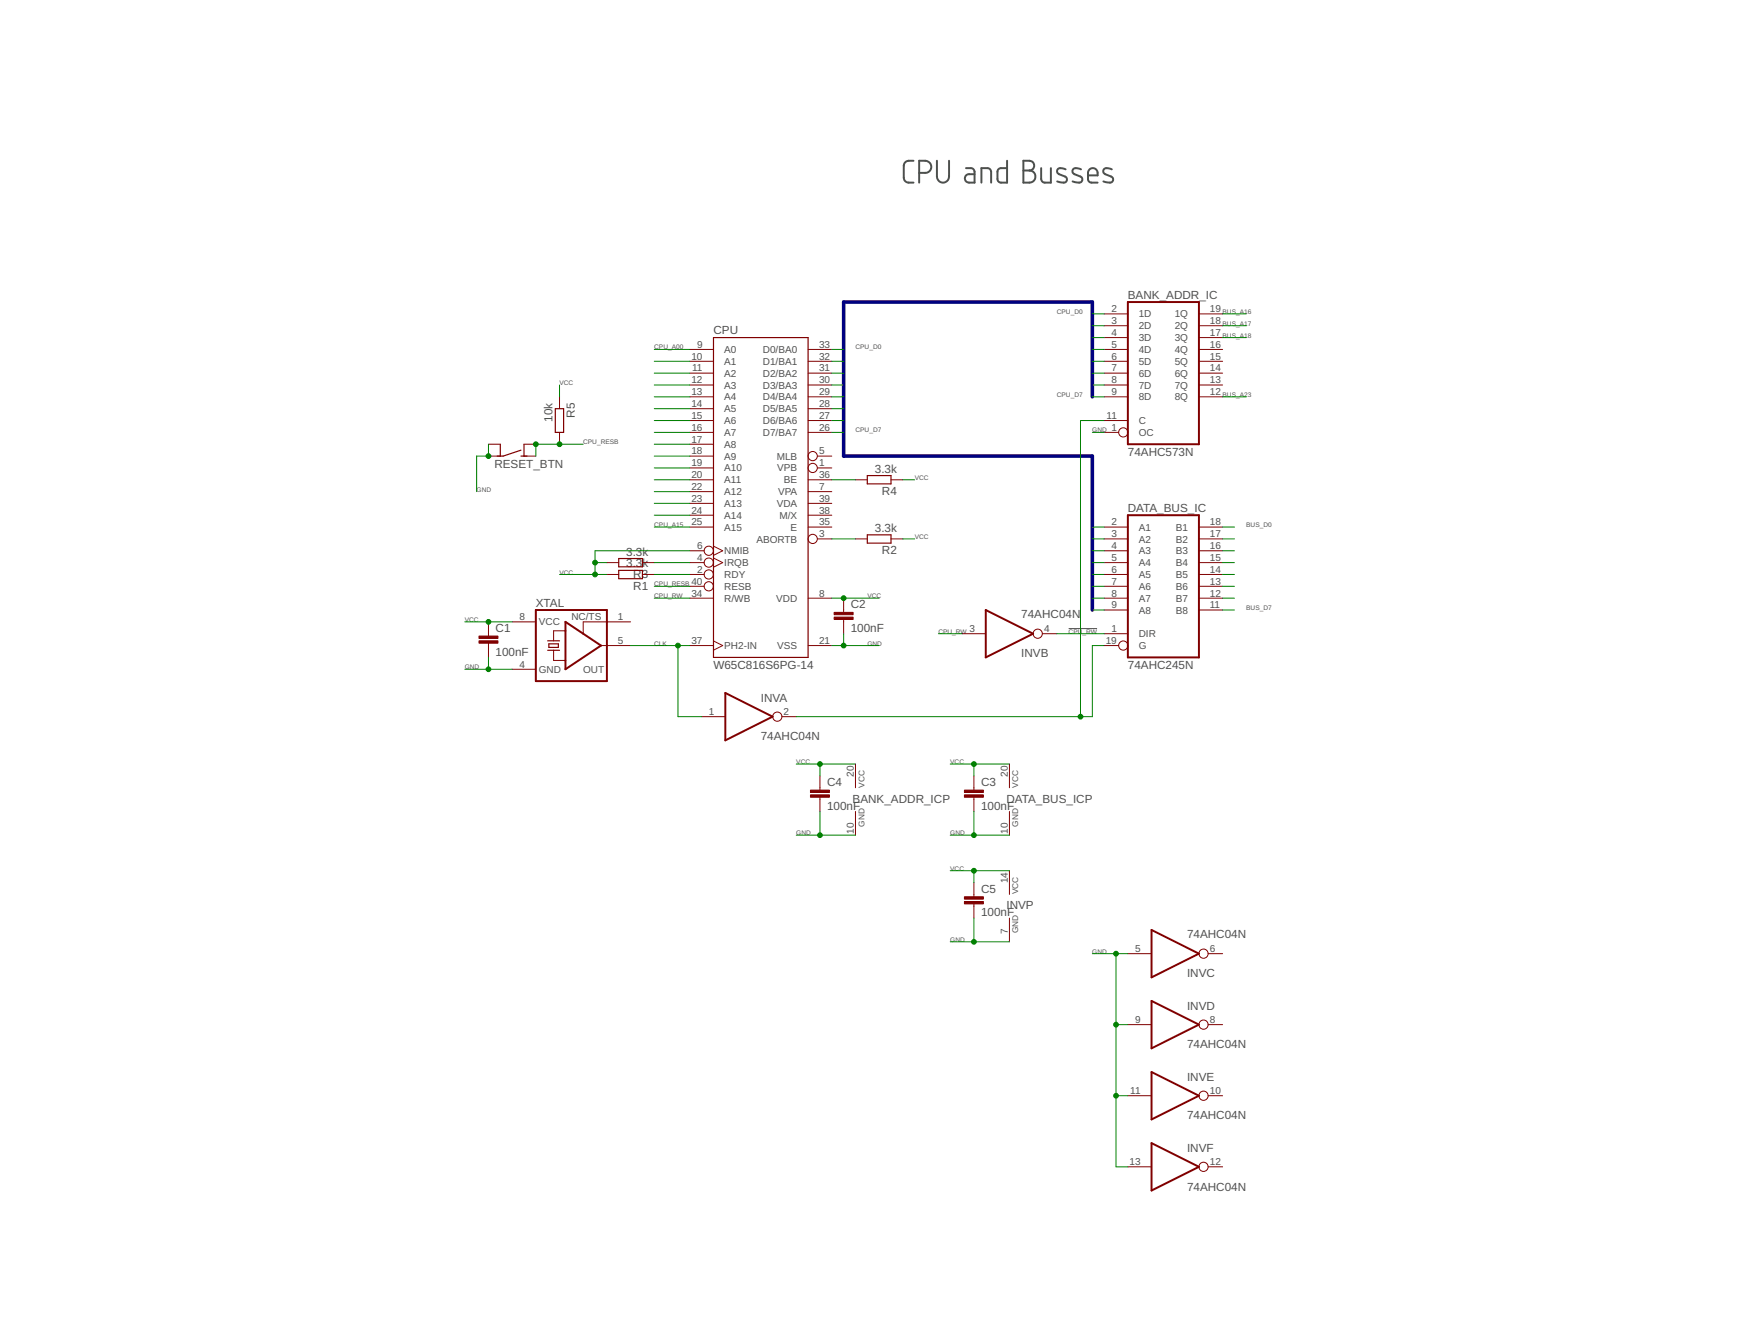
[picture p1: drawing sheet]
<svg xmlns="http://www.w3.org/2000/svg" width="279mm" height="216mm" viewBox="0 0 279 216" stroke-linecap="round" stroke-linejoin="round" font-family="sans-serif">
<g fill="none" stroke="#505050" stroke-width=".32">
<path d="M146.9 25.8h-.7a.8 .8 0 0 0-.8 .8v2l.2 .5a1.39 1.39 0 0 0 1.3 .3M147.8 27.8h1a.97 .97 0 0 0 1-1 .97 .97 0 0 0-1-1h-1v3.6M150.7 25.8v2.6a.97 .97 0 0 0 1 1 .97 .97 0 0 0 1-1v-2.6M155.4 27l1 .1 .2 .2 .2 .3v1.8h-.9a.68 .68 0 0 1-.7-.7 .68 .68 0 0 1 .7-.7h.9M157.9 29.4v-2.4l1.1 .1 .3 .2 .1 .3v1.8M162 25.8v3.6l-1.3-.1-.3-.5v-1.2l.1-.3 .3-.2 1.2-.1M164.6 25.8h1a.78 .78 0 0 1 .8 .8 .78 .78 0 0 1-.8 .8 .97 .97 0 0 1 1 1 .97 .97 0 0 1-1 1h-1zM164.6 27.4h1M167.5 27v2l.2 .3 .4 .1h.9v-2.4M171.4 27.2l-.6-.1a.54 .54 0 0 0-.7 .2 .54 .54 0 0 0 .2 .7l1 .4a.51 .51 0 0 1 .3 .6 .51 .51 0 0 1-.5 .4l-1-.2M173.9 27.2l-.6-.1a.54 .54 0 0 0-.7 .2 .54 .54 0 0 0 .2 .7l1 .4a.51 .51 0 0 1 .3 .6 .51 .51 0 0 1-.5 .4l-1.1-.2M175 28.2h1.6a.81 .81 0 0 0-.6-1.1 .81 .81 0 0 0-1 .7l.1 1.3 .3 .2 1.2 .1"/>
<path d="M178.8 27.2l-.5-.1a.54 .54 0 0 0-.8 .2 .54 .54 0 0 0 .3 .7l.9 .4a.5 .5 0 0 1 .3 .6 .5 .5 0 0 1-.5 .4l-1-.2"/>
</g>
<path d="M171.9 101h4.6" fill="none" stroke="#505050" stroke-width=".16"/>
<g fill="none" stroke="#800000" stroke-width=".19">
<path d="M114.8 54.3h15.2v51.4h-15.2zM80.5 71.4v1.9M83.8 72.4l-2.9 .9h-.9M83.8 73.3h1M84.3 71.4v1.9M89.3 65.7h1.4v3.8h-1.4zM139.5 76.5h3.8v1.3h-3.8zM99.5 91.7h3.8v1.3h-3.8zM99.5 89.8h3.8v1.3h-3.8zM139.5 86h3.8v1.3h-3.8zM88.1 104.5h1.9M88.1 103h1.9"/>
<path d="M88.3 103.5h1.5v.6h-1.5z"/>
</g>
<g fill="none" stroke="#800000" stroke-width=".16">
<path d="M111 56.2h3.8M111 58.1h3.8M111 60h3.8M130 56.2h3.8M130 58.1h3.8M130 60h3.8M177.6 56.2h3.8M177.6 58.1h3.8M177.6 60h3.8M177.6 50.5h3.8M177.6 52.4h3.8M177.6 54.3h3.8"/>
<path d="M192.8 56.2h3.9M192.8 58.1h3.9M192.8 60h3.9M192.8 50.5h3.9M192.8 52.4h3.9M192.8 54.3h3.9M78.6 71.4h1.9M78.6 73.3h1.9M84.3 71.4h1.9M84.3 73.3h1.9M90 63.8v1.9M90 69.5v1.9"/>
<path d="M111 61.9h3.8M111 63.8h3.8M111 65.7h3.8M111 67.6h3.8M111 69.5h3.8M111 71.4h3.8M111 73.3h3.8M111 75.2h3.8M111 77.1h3.8M111 79h3.8M130 61.9h3.8M130 63.8h3.8"/>
<path d="M130 65.7h3.8M130 67.6h3.8M130 69.5h3.8M130 77.1h3.8M130 79h3.8M131.5 73.3h2.3M131.5 75.2h2.3M137.6 77.1h1.9M143.3 77.1h1.9M177.6 61.9h3.8M177.6 63.8h3.8M177.6 67.6h3.8"/>
<path d="M177.6 69.5h2.3M192.8 61.9h3.9M192.8 63.8h3.9M78.6 100v2.3M82.4 100h3.8M97.6 90.4h1.9M97.6 92.4h1.9M101.4 100h-7.6v1.9M103.3 90.4h1.9M103.3 92.4h1.9M111 80.9h3.8M111 82.8h3.8"/>
<path d="M111 84.7h3.8M111 88.5h2.3M111 90.4h2.3M111 92.4h2.3M111 96.2h3.8M111 94.3h2.3M114.8 87.8l1.4 .7-1.4 .8M114.8 89.7l1.4 .7-1.4 .8M130 80.9h3.8M130 82.8h3.8M130 84.7h3.8M130 96.2h3.8"/>
<path d="M131.5 86.6h2.3M135.7 96.2v2.2M135.7 99.6v2.3M137.6 86.6h1.9M143.3 86.6h1.9M177.6 84.7h3.8M177.6 88.5h3.8M177.6 90.4h3.8M177.6 92.4h3.8M177.6 86.6h3.8M177.6 96.2h3.8M177.6 94.3h3.8"/>
<path d="M177.6 98.1h3.8M192.8 84.7h3.9M192.8 88.5h3.9M192.8 90.4h3.9M192.8 92.4h3.9M192.8 86.6h3.9M192.8 96.2h3.9M192.8 94.3h3.9M192.8 98.1h3.9M78.6 103.4v2.3M82.4 107.6h3.8M89 104.5v1.7h2"/>
<path d="M91 101.4h-2v1.6M96.7 103.8h4.7M111 103.8h3.8M112.9 115.2h3.8M114.8 103l1.4 .8-1.4 .7M125.8 115.2h2.3M130 103.8h3.8M154.7 101.9h3.9M167.7 101.9h2.3M177.6 103.8h2.3M177.6 101.9h3.8M131.9 124.7v2.3"/>
<path d="M131.9 128.2v2.3M137.6 122.8v3.8M137.6 130.5v3.8M156.7 124.7v2.3M156.7 128.2v2.3M162.4 122.8v3.8M162.4 130.5v3.8M162.4 140v3.8M156.7 141.9v2.3M156.7 145.3v2.3M162.4 147.6v3.8M181.4 153.3h3.8"/>
<path d="M194.3 153.3h2.4M181.4 176.1h3.8M181.4 164.7h3.8M194.3 176.1h2.4M194.3 164.7h2.4M181.4 187.6h3.8M194.3 187.6h2.4"/>
<circle cx="130.7" cy="73.3" r=".74"/>
<circle cx="130.7" cy="75.2" r=".74"/>
<circle cx="180.7" cy="69.5" r=".74"/>
<circle cx="114" cy="88.5" r=".74"/>
<circle cx="114" cy="90.4" r=".74"/>
<circle cx="114" cy="94.3" r=".74"/>
<circle cx="114" cy="92.4" r=".74"/>
<circle cx="130.7" cy="86.6" r=".74"/>
<circle cx="125" cy="115.2" r=".74"/>
<circle cx="166.9" cy="101.9" r=".74"/>
<circle cx="180.7" cy="103.8" r=".74"/>
<circle cx="193.6" cy="153.3" r=".74"/>
<circle cx="193.6" cy="176.1" r=".74"/>
<circle cx="193.6" cy="164.7" r=".74"/>
<circle cx="193.6" cy="187.6" r=".74"/>
</g>
<path d="M181.4 48.6h11.4v22.8h-11.4zM86.2 98.1h11.4v11.4h-11.4zM91 100l5.7 3.8-5.7 3.8zM158.6 98.1l7.6 3.8-7.6 3.8zM181.4 82.8h11.4v22.9h-11.4zM116.7 111.4l7.6 3.8-7.6 3.8zM185.2 149.5l7.6 3.8-7.6 3.8zM185.2 160.9l7.6 3.8-7.6 3.8zM185.2 172.3l7.6 3.8-7.6 3.9zM185.2 183.8l7.6 3.8-7.6 3.8z" fill="none" stroke="#800000" stroke-width=".32"/>
<g fill="#800000" stroke="#800000" stroke-width=".16">
<path d="M77 103h3.1v.4h-3.1z"/>
<path d="M77 102.3h3.1v.3h-3.1z"/>
<path d="M134.2 99.2h3v.4h-3z"/>
<path d="M134.2 98.4h3v.4h-3z"/>
<path d="M155.1 127.8h3.1v.4h-3.1z"/>
<path d="M155.1 127h3.1v.4h-3.1z"/>
<path d="M130.4 127.8h3v.4h-3z"/>
<path d="M130.4 127h3v.4h-3z"/>
<path d="M155.1 144.9h3.1v.4h-3.1z"/>
<path d="M155.1 144.2h3.1v.3h-3.1z"/>
</g>
<path d="M175.7 63.8v-15.2h-40v24.7h40v24.8" fill="none" stroke="#000080" stroke-width=".57"/>
<g fill="none" stroke="#008000" stroke-width=".16">
<path d="M105.2 56.2h5.8M105.2 58.1h5.8M105.2 60h5.8M133.8 56.2h1.9M133.8 58.1h1.9M133.8 60h1.9M175.7 56.2h1.9M175.7 50.5h1.9M175.7 58.1h1.9M175.7 52.4h1.9M175.7 60h1.9M175.7 54.3h1.9"/>
<path d="M196.7 50.5h3.8M196.7 52.4h3.8M196.7 54.3h3.8M78.6 71.4v1.9h-1.9v5.7M90 61.9v1.9M93.8 71.4h-7.6v1.9M105.2 69.5h5.8M105.2 73.3h5.8M105.2 77.1h5.8M105.2 61.9h5.8M105.2 63.8h5.8M105.2 65.7h5.8"/>
<path d="M105.2 67.6h5.8M105.2 71.4h5.8M105.2 75.2h5.8M105.2 79h5.8M133.8 69.5h1.9M133.8 77.1h3.8M133.8 61.9h1.9M133.8 63.8h1.9M133.8 65.7h1.9M133.8 67.6h1.9M145.2 77.1h1.9M175.7 69.5h1.9"/>
<path d="M175.7 61.9h1.9M175.7 63.8h1.9M177.6 67.6h-3.8v47.6M196.7 63.8h3.8M74.8 100h7.6M90 92.4h7.6M95.7 90.4h1.9M105.2 96.2h5.8M105.2 92.4h5.8M105.2 90.4h5.8M105.2 84.7h5.8M105.2 94.3h5.8"/>
<path d="M105.2 80.9h5.8M105.2 82.8h5.8M111 88.5h-15.3v3.9M133.8 96.2h7.6M133.8 86.6h3.8M145.2 86.6h1.9M175.7 96.2h1.9M175.7 92.4h1.9M175.7 90.4h1.9M175.7 88.5h1.9M175.7 86.6h1.9M175.7 84.7h1.9"/>
<path d="M175.7 94.3h1.9M175.7 98.1h1.9M196.7 96.2h1.9M196.7 92.4h1.9M196.7 90.4h1.9M196.7 88.5h1.9M196.7 86.6h1.9M196.7 84.7h1.9M196.7 94.3h1.9M196.7 98.1h1.9M74.8 107.6h7.6M78.6 105.7v1.9"/>
<path d="M101.4 103.8h9.6M109.1 103.8v11.4h3.8M133.8 103.8h7.6M135.7 101.9v1.9M150.9 101.9h3.8M170 101.9h7.6M177.6 103.8h-1.9v11.4h-47.6M128.1 134.3h9.5M128.1 122.8h9.5M131.9 122.8v1.9M131.9 130.5v3.8M152.8 134.3h9.6"/>
<path d="M152.8 122.8h9.6M152.8 140h9.6M156.7 122.8v1.9M156.7 130.5v3.8M156.7 140v1.9M152.8 151.4h9.6M156.7 147.6v3.8M175.7 153.3h5.7M179.5 153.3v34.3h1.9M179.5 164.7h1.9M179.5 176.1h1.9"/>
</g>
<g fill="#008000" stroke="#008000" stroke-width=".16">
<circle cx="78.6" cy="107.6" r=".38"/>
<circle cx="135.7" cy="103.8" r=".38"/>
<circle cx="156.7" cy="134.3" r=".38"/>
<circle cx="131.9" cy="134.3" r=".38"/>
<circle cx="156.7" cy="151.4" r=".38"/>
<circle cx="179.5" cy="153.3" r=".38"/>
<circle cx="179.5" cy="164.7" r=".38"/>
<circle cx="179.5" cy="176.1" r=".38"/>
<circle cx="78.6" cy="73.3" r=".38"/>
<circle cx="78.6" cy="100" r=".38"/>
<circle cx="135.7" cy="96.2" r=".38"/>
<circle cx="156.7" cy="122.8" r=".38"/>
<circle cx="131.9" cy="122.8" r=".38"/>
<circle cx="156.7" cy="140" r=".38"/>
<circle cx="95.7" cy="92.4" r=".38"/>
<circle cx="95.7" cy="90.4" r=".38"/>
<circle cx="109.1" cy="103.8" r=".38"/>
<circle cx="173.8" cy="115.2" r=".38"/>
<circle cx="86.2" cy="71.4" r=".38"/>
<circle cx="90" cy="71.4" r=".38"/>
</g>
<g font-size="1.9" fill="#505050">
<text x="114.8" y="53.7">CPU</text>
<text x="181.4" y="48.1">BANK_ADDR_IC</text>
<text x="88.9" y="67.8" transform="rotate(-90 88.9 67.8)">10k</text>
<text x="92.5" y="67.2" transform="rotate(-90 92.5 67.2)">R5</text>
<text x="79.5" y="75.2">RESET_BTN</text>
<text x="140.7" y="76">3.3k</text>
<text x="181.4" y="73.3">74AHC573N</text>
<text x="141.9" y="79.6">R4</text>
<text x="181.4" y="82.4">DATA_BUS_IC</text>
<text x="100.7" y="89.3">3.3k</text>
<text x="140.7" y="85.5">3.3k</text>
<text x="141.9" y="89.1">R2</text>
<text x="100.7" y="91.2">3.3k</text>
<text x="101.9" y="94.8">R1</text>
<text x="101.9" y="92.9">R3</text>
<text x="79.7" y="101.6">C1</text>
<text x="86.2" y="97.6">XTAL</text>
<text x="136.8" y="101.6">100nF</text>
<text x="136.8" y="97.8">C2</text>
<text x="164.3" y="99.4">74AHC04N</text>
<text x="79.7" y="105.4">100nF</text>
<text x="114.8" y="107.6">W65C816S6PG-14</text>
<text x="164.3" y="105.6">INVB</text>
<text x="181.4" y="107.6">74AHC245N</text>
<text x="122.4" y="112.8">INVA</text>
<text x="122.4" y="119">74AHC04N</text>
<text x="133" y="130.2">100nF</text>
<text x="133" y="126.4">C4</text>
<text x="137.1" y="129">BANK_ADDR_ICP</text>
<text x="157.8" y="130.2">100nF</text>
<text x="157.8" y="126.4">C3</text>
<text x="161.9" y="129">DATA_BUS_ICP</text>
<text x="157.8" y="143.5">C5</text>
<text x="157.8" y="147.3">100nF</text>
<text x="161.9" y="146.2">INVP</text>
<text x="190.9" y="150.8">74AHC04N</text>
<text x="190.9" y="157">INVC</text>
<text x="190.9" y="162.3">INVD</text>
<text x="190.9" y="168.5">74AHC04N</text>
<text x="190.9" y="173.8">INVE</text>
<text x="190.9" y="180">74AHC04N</text>
<text x="190.9" y="185.2">INVF</text>
<text x="190.9" y="191.4">74AHC04N</text>
</g>
<g font-size="1.6" fill="#505050">
<text x="178.8" y="50.2">2</text>
<text x="178.8" y="52.1">3</text>
<text x="183.2" y="51">1D</text>
<text x="183.2" y="52.9">2D</text>
<text x="189" y="52.9">2Q</text>
<text x="189" y="51">1Q</text>
<text x="194.6" y="52.1">18</text>
<text x="194.6" y="50.2">19</text>
<text x="111.2" y="57.8">10</text>
<text x="111.3" y="59.7">11</text>
<text x="112.1" y="55.9">9</text>
<text x="116.5" y="56.7">A0</text>
<text x="116.5" y="58.6">A1</text>
<text x="122.7" y="56.7">D0/BA0</text>
<text x="122.7" y="58.6">D1/BA1</text>
<text x="131.7" y="55.9">33</text>
<text x="131.7" y="57.8">32</text>
<text x="131.7" y="59.7">31</text>
<text x="178.8" y="54">4</text>
<text x="178.8" y="55.9">5</text>
<text x="178.8" y="57.8">6</text>
<text x="178.8" y="59.7">7</text>
<text x="183.2" y="54.8">3D</text>
<text x="183.2" y="56.7">4D</text>
<text x="183.2" y="58.6">5D</text>
<text x="189" y="58.6">5Q</text>
<text x="189" y="56.7">4Q</text>
<text x="189" y="54.8">3Q</text>
<text x="194.6" y="59.7">14</text>
<text x="194.6" y="57.8">15</text>
<text x="194.6" y="55.9">16</text>
<text x="194.6" y="54">17</text>
<text x="111.2" y="61.6">12</text>
<text x="111.2" y="63.5">13</text>
<text x="111.2" y="65.4">14</text>
<text x="116.5" y="60.6">A2</text>
<text x="116.5" y="62.5">A3</text>
<text x="116.5" y="64.4">A4</text>
<text x="122.7" y="60.6">D2/BA2</text>
<text x="122.7" y="62.5">D3/BA3</text>
<text x="122.7" y="64.4">D4/BA4</text>
<text x="131.7" y="61.6">30</text>
<text x="131.7" y="63.5">29</text>
<text x="131.7" y="65.4">28</text>
<text x="178.8" y="61.6">8</text>
<text x="178.8" y="63.5">9</text>
<text x="183.2" y="60.6">6D</text>
<text x="183.2" y="62.5">7D</text>
<text x="183.2" y="64.4">8D</text>
<text x="189" y="64.4">8Q</text>
<text x="189" y="62.5">7Q</text>
<text x="189" y="60.6">6Q</text>
<text x="194.6" y="63.5">12</text>
<text x="194.6" y="61.6">13</text>
<text x="111.2" y="67.3">15</text>
<text x="111.2" y="69.2">16</text>
<text x="111.2" y="71.1">17</text>
<text x="116.5" y="66.3">A5</text>
<text x="116.5" y="68.2">A6</text>
<text x="116.5" y="70.1">A7</text>
<text x="116.5" y="72">A8</text>
<text x="122.7" y="66.3">D5/BA5</text>
<text x="122.7" y="68.2">D6/BA6</text>
<text x="122.7" y="70.1">D7/BA7</text>
<text x="131.7" y="67.3">27</text>
<text x="131.7" y="69.2">26</text>
<text x="178" y="67.3">11</text>
<text x="178.8" y="69.2">1</text>
<text x="183.2" y="70.1">OC</text>
<text x="183.2" y="68.2">C</text>
<text x="111.2" y="73">18</text>
<text x="111.2" y="75">19</text>
<text x="111.2" y="76.9">20</text>
<text x="116.5" y="73.9">A9</text>
<text x="116.5" y="75.8">A10</text>
<text x="116.5" y="77.7">A11</text>
<text x="124.9" y="73.9">MLB</text>
<text x="125" y="75.8">VPB</text>
<text x="126.1" y="77.7">BE</text>
<text x="131.7" y="76.9">36</text>
<text x="131.7" y="73">5</text>
<text x="131.7" y="75">1</text>
<text x="111.2" y="78.8">22</text>
<text x="111.2" y="80.7">23</text>
<text x="111.2" y="82.6">24</text>
<text x="116.5" y="79.6">A12</text>
<text x="116.5" y="81.5">A13</text>
<text x="116.5" y="83.4">A14</text>
<text x="124.9" y="81.5">VDA</text>
<text x="125.2" y="79.6">VPA</text>
<text x="125.4" y="83.4">M/X</text>
<text x="131.7" y="82.6">38</text>
<text x="131.7" y="78.8">7</text>
<text x="131.7" y="80.7">39</text>
<text x="111.2" y="84.5">25</text>
<text x="112.1" y="88.3">6</text>
<text x="116.5" y="85.3">A15</text>
<text x="116.5" y="89.1">NMIB</text>
<text x="121.7" y="87.2">ABORTB</text>
<text x="127.2" y="85.3">E</text>
<text x="131.7" y="84.5">35</text>
<text x="131.7" y="86.4">3</text>
<text x="178.8" y="84.5">2</text>
<text x="178.8" y="86.4">3</text>
<text x="178.8" y="88.3">4</text>
<text x="183.2" y="85.3">A1</text>
<text x="183.2" y="87.2">A2</text>
<text x="183.2" y="89.1">A3</text>
<text x="189.1" y="89.1">B3</text>
<text x="189.1" y="87.2">B2</text>
<text x="189.1" y="85.3">B1</text>
<text x="194.6" y="88.3">16</text>
<text x="194.6" y="86.4">17</text>
<text x="194.6" y="84.5">18</text>
<text x="111.2" y="95.9">34</text>
<text x="111.2" y="94">40</text>
<text x="112.1" y="90.2">4</text>
<text x="112.1" y="92.1">2</text>
<text x="116.5" y="91">IRQB</text>
<text x="116.5" y="92.9">RDY</text>
<text x="116.5" y="94.8">RESB</text>
<text x="131.7" y="95.9">8</text>
<text x="178.8" y="90.2">5</text>
<text x="178.8" y="92.1">6</text>
<text x="178.8" y="94">7</text>
<text x="178.8" y="95.9">8</text>
<text x="183.2" y="91">A4</text>
<text x="183.2" y="92.9">A5</text>
<text x="183.2" y="94.8">A6</text>
<text x="189.1" y="94.8">B6</text>
<text x="189.1" y="92.9">B5</text>
<text x="189.1" y="91">B4</text>
<text x="194.6" y="95.9">12</text>
<text x="194.6" y="94">13</text>
<text x="194.6" y="92.1">14</text>
<text x="194.6" y="90.2">15</text>
<text x="83.5" y="99.7">8</text>
<text x="86.7" y="100.5">VCC</text>
<text x="91.9" y="99.6">NC/TS</text>
<text x="99.4" y="99.7">1</text>
<text x="116.5" y="96.7">R/WB</text>
<text x="124.9" y="96.7">VDD</text>
<text x="155.9" y="101.6">3</text>
<text x="167.9" y="101.6">4</text>
<text x="178.8" y="101.6">1</text>
<text x="178.8" y="97.8">9</text>
<text x="183.2" y="96.7">A7</text>
<text x="183.2" y="98.6">A8</text>
<text x="189.1" y="98.6">B8</text>
<text x="189.1" y="96.7">B7</text>
<text x="194.6" y="97.8">11</text>
<text x="83.5" y="107.3">4</text>
<text x="99.4" y="103.5">5</text>
<text x="111.2" y="103.5">37</text>
<text x="116.5" y="104.4">PH2-IN</text>
<text x="125" y="104.4">VSS</text>
<text x="131.7" y="103.5">21</text>
<text x="177.9" y="103.5">19</text>
<text x="183.2" y="102.5">DIR</text>
<text x="183.2" y="104.4">G</text>
<text x="86.7" y="108.2">GND</text>
<text x="93.8" y="108.2">OUT</text>
<text x="114" y="114.9">1</text>
<text x="126" y="114.9">2</text>
<text x="137.3" y="124.9" transform="rotate(-90 137.3 124.9)">20</text>
<text x="162.1" y="124.9" transform="rotate(-90 162.1 124.9)">20</text>
<text x="137.3" y="134" transform="rotate(-90 137.3 134)">10</text>
<text x="162.1" y="134" transform="rotate(-90 162.1 134)">10</text>
<text x="162.1" y="142" transform="rotate(-90 162.1 142)">14</text>
<text x="162.1" y="150.2" transform="rotate(-90 162.1 150.2)">7</text>
<text x="182.6" y="153">5</text>
<text x="194.6" y="153">6</text>
<text x="182.6" y="164.5">9</text>
<text x="194.6" y="164.5">8</text>
<text x="181.8" y="175.9">11</text>
<text x="194.6" y="175.9">10</text>
<text x="181.7" y="187.3">13</text>
<text x="194.6" y="187.3">12</text>
</g>
<g font-size="1.3" fill="#505050">
<text x="139" y="126.6" transform="rotate(-90 139 126.6)">VCC</text>
<text x="163.8" y="126.6" transform="rotate(-90 163.8 126.6)">VCC</text>
<text x="139" y="132.9" transform="rotate(-90 139 132.9)">GND</text>
<text x="163.8" y="132.9" transform="rotate(-90 163.8 132.9)">GND</text>
<text x="163.8" y="143.8" transform="rotate(-90 163.8 143.8)">VCC</text>
<text x="163.8" y="150.1" transform="rotate(-90 163.8 150.1)">GND</text>
</g>
<g font-size="1.1" fill="#505050">
<text x="170" y="50.5">CPU_D0</text>
<text x="196.7" y="50.5">BUS_A16</text>
<text x="196.7" y="52.4">BUS_A17</text>
<text x="105.2" y="56.2">CPU_A00</text>
<text x="137.6" y="56.2">CPU_D0</text>
<text x="196.7" y="54.3">BUS_A18</text>
<text x="90" y="61.9">VCC</text>
<text x="170" y="63.8">CPU_D7</text>
<text x="196.7" y="63.8">BUS_A23</text>
<text x="93.8" y="71.4">CPU_RESB</text>
<text x="137.6" y="69.5">CPU_D7</text>
<text x="175.7" y="69.5">GND</text>
<text x="147.1" y="77.1">VCC</text>
<text x="76.7" y="79">GND</text>
<text x="105.2" y="84.7">CPU_A15</text>
<text x="147.1" y="86.6">VCC</text>
<text x="200.5" y="84.7">BUS_D0</text>
<text x="90" y="92.4">VCC</text>
<text x="105.2" y="94.3">CPU_RESB</text>
<text x="74.8" y="100">VCC</text>
<text x="105.2" y="96.2">CPU_RW</text>
<text x="139.5" y="96.2">VCC</text>
<text x="150.9" y="101.9">CPU_RW</text>
<text x="171.9" y="101.9">CPU_RW</text>
<text x="200.5" y="98.1">BUS_D7</text>
<text x="74.8" y="107.6">GND</text>
<text x="105.2" y="103.8">CLK</text>
<text x="139.5" y="103.8">GND</text>
<text x="128.1" y="122.8">VCC</text>
<text x="152.8" y="122.8">VCC</text>
<text x="128.1" y="134.3">GND</text>
<text x="152.8" y="134.3">GND</text>
<text x="152.8" y="140">VCC</text>
<text x="152.8" y="151.4">GND</text>
<text x="175.7" y="153.3">GND</text>
</g>
</svg>
